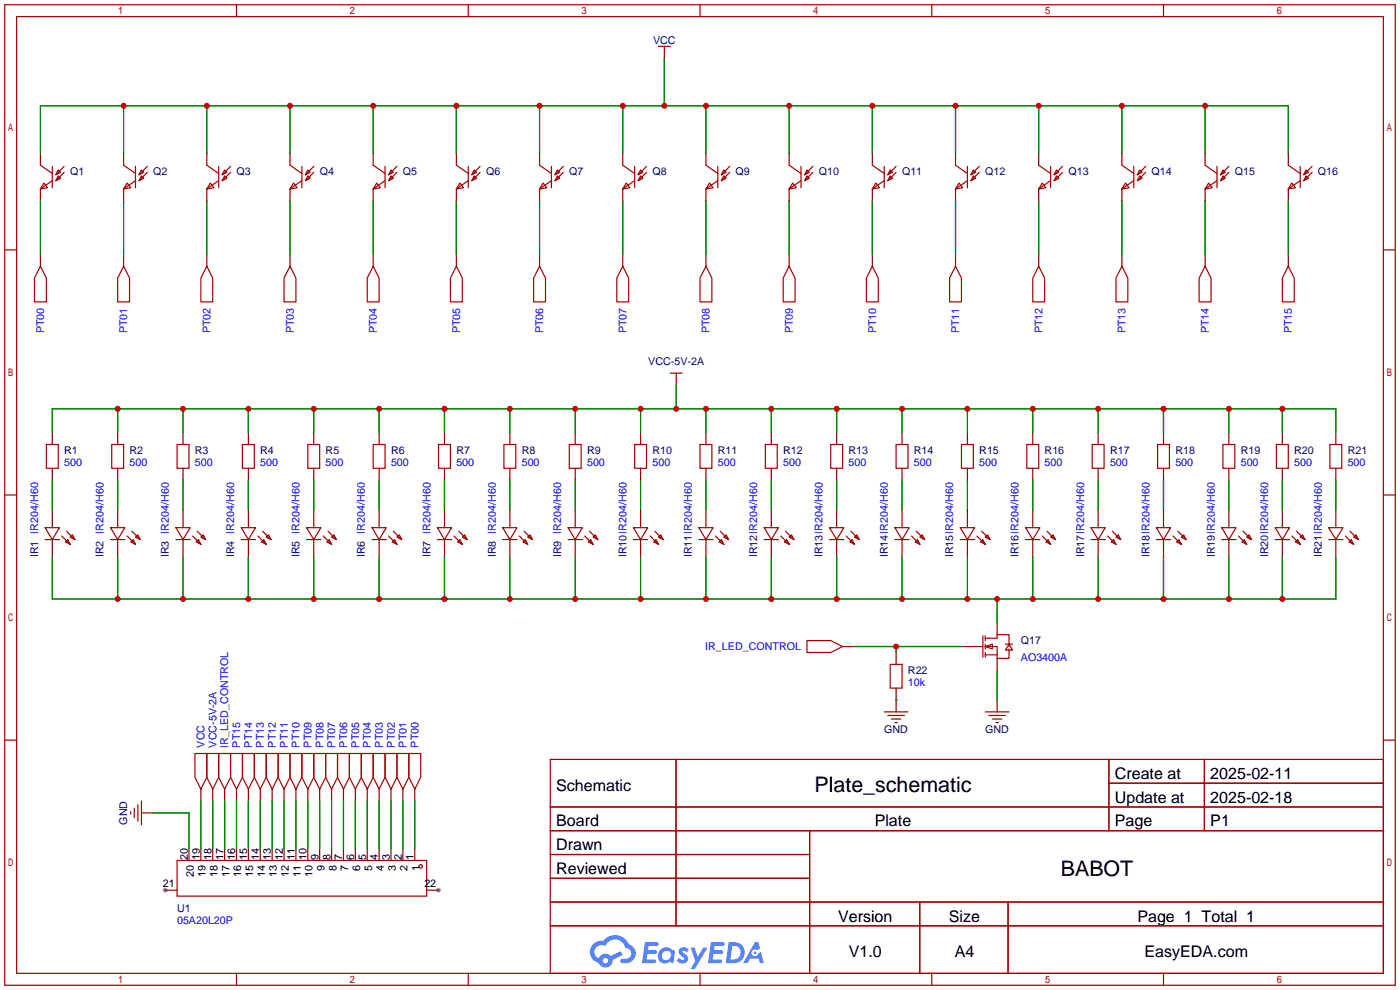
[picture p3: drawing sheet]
<svg xmlns="http://www.w3.org/2000/svg" width="299mm" height="212mm" viewBox="0 0 299 212" stroke-linecap="round" stroke-linejoin="round" font-family="sans-serif">
<g fill="#999">
<circle cx="35.3" cy="190.2" r=".51"/>
<circle cx="93.7" cy="190.2" r=".51"/>
</g>
<g fill="none" stroke="#a10000" stroke-width=".25">
<path d="M1 1h297.2v209.6h-297.2zM3.6 3.6h292.1v204.4h-292.1zM50.5 1v2.6M100.1 1v2.6M149.6 1v2.6M199.1 1v2.6M248.7 1v2.6M1 53.4h2.6M295.7 53.4h2.5M1 105.8h2.6M295.7 105.8h2.5M1 158.2h2.6"/>
<path d="M295.7 158.2h2.5M117.6 162.3h178.1v45.7h-178.1zM117.6 172.5h178.1M117.6 177.5h178.1M144.5 162.3v35.6M173 177.5v30.5M237 162.3v15.2M237 167.4h58.7M257.4 162.3v15.2M117.6 182.6h55.4M117.6 192.8h178.1M117.6 187.7h55.4"/>
<path d="M117.6 197.9h178.1M196.6 192.8v15.2M215.4 192.8v15.2M50.5 208v2.6M100.1 208v2.6M149.6 208v2.6M199.1 208v2.6M248.7 208v2.6"/>
</g>
<g fill="#5487ff">
<path d="M145.3 202.7a1.3 1.3 0 0 1 1.9 .3l-.4 .6a.54 .54 0 0 0-.9-.2l.1 .2a1.34 1.34 0 0 1 .9 1.8 1.47 1.47 0 0 1-2.3-.1l.5-.6 .8 .5a.31 .31 0 0 0 .4-.3 .31 .31 0 0 0-.3-.4 1.12 1.12 0 0 1-.7-1.8z"/>
<path d="M147.6 202.5h.9l.6 2 1.2-2h.9l-2.7 4.6h-.9l1-1.7z"/>
<path d="M137.8 201.4h1.7a1.31 1.31 0 0 1 1.2 .2 .4 .4 0 0 1-.3 .5l-1.8 .1-.1 .9h1.6a.4 .4 0 0 1 .4 .4 .4 .4 0 0 1-.5 .4h-1.6l-.2 1.2h1.4a.46 .46 0 0 1 .5 0 .46 .46 0 0 1 .1 .5l-.4 .2h-2.6z"/>
<path d="M151.9 201.4h1.7a1.32 1.32 0 0 1 1.2 .2 .39 .39 0 0 1-.3 .5l-1.8 .1-.1 .9h1.6a.4 .4 0 0 1 .4 .4 .4 .4 0 0 1-.4 .4h-1.7l-.2 1.2h1.4a.46 .46 0 0 1 .5 0 .46 .46 0 0 1 .1 .5l-.4 .2h-2.6z"/>
<path d="M161.3 201.4h.8l.3 1.3-.6 .4a.75 .75 0 0 0-1.1 .3 .75 .75 0 0 0 .5 1 .75 .75 0 0 0 .9-.7l.5-.2 .6 2.3h-.8l-.3-.9h-1.8l-.5 .9h-1z"/>
<path d="M155.7 201.4l-.6 4.4h1.5a2.27 2.27 0 0 0 2.6-2.2 2.27 2.27 0 0 0-2.7-2.2zM156.5 202.1a1.5 1.5 0 0 1 1.8 1.6 1.5 1.5 0 0 1-1.9 1.4h-.3z"/>
<path d="M141.2 203a1.6 1.6 0 0 0-.3 2.3 1.6 1.6 0 0 0 2.3 .2l.7 .3 .3-2.4-.1-.3-.5-.1a1.58 1.58 0 0 0-2.4 0zM141.8 203.5a.98 .98 0 0 1 1.6 .4 .98 .98 0 0 1-1.1 1.3 .94 .94 0 0 1-.9-.7 .94 .94 0 0 1 .4-1z"/>
<path d="M126.8 201.8a2.37 2.37 0 0 0 1.1 4 1.54 1.54 0 0 0 1.8 1 1.54 1.54 0 0 0 1.2-1.6l2.2-1.1-.5-.8-2 1a1.57 1.57 0 0 0-2.7 .5 1.5 1.5 0 0 1-.7-2.1 1.5 1.5 0 0 1 2.2-.5 2.23 2.23 0 0 1 2.3-1.4 2.23 2.23 0 0 1 2 1.8 1.16 1.16 0 0 1 1.2 1.1 1.16 1.16 0 0 1-1.1 1.2h-.7a.47 .47 0 0 0-.5 .4 .47 .47 0 0 0 .4 .5 2.17 2.17 0 0 0 2.5-.9 2.17 2.17 0 0 0-.3-2.7l-.8-.4a3.2 3.2 0 0 0-5.5-.7l-1.1 .1zM128.8 205.3a.6 .6 0 0 1 1.2 0 .6 .6 0 0 1-1.2 0z"/>
<circle cx="161.4" cy="203.6" r=".28"/>
</g>
<g fill="none" stroke="#870000" stroke-width=".25">
<path d="M142 11.2v1.2M8.6 32.8v2.5M26.4 32.8v2.5M44.2 32.8v2.5M62 32.8v2.5M79.8 32.8v2.5M97.5 32.8v2.5M115.3 32.8v2.5M133.1 32.8v2.5M150.9 32.8v2.5M168.7 32.8v2.5M186.4 32.8v2.5"/>
<path d="M204.2 32.8v2.5M222 32.8v2.5M239.8 32.8v2.5M257.6 32.8v2.5M275.3 32.8v2.5M8.6 40.4v2.5M8.6 54.4v2.5M26.4 40.4v2.5M26.4 54.4v2.5M44.2 40.4v2.5M44.2 54.4v2.5M62 40.4v2.5"/>
<path d="M62 54.4v2.5M79.8 40.4v2.5M79.8 54.4v2.5M97.5 40.4v2.5M97.5 54.4v2.5M115.3 40.4v2.5M115.3 54.4v2.5M133.1 40.4v2.5M133.1 54.4v2.5M150.9 40.4v2.5M150.9 54.4v2.5M168.7 40.4v2.5"/>
<path d="M168.7 54.4v2.5M186.4 40.4v2.5M186.4 54.4v2.5M204.2 40.4v2.5M204.2 54.4v2.5M222 40.4v2.5M222 54.4v2.5M239.8 40.4v2.5M239.8 54.4v2.5M257.6 40.4v2.5M257.6 54.4v2.5M275.3 40.4v2.5"/>
<path d="M275.3 54.4v2.5M11.2 92.5v2.5M25.1 92.5v2.5M39.1 92.5v2.5M53.1 92.5v2.5M67.1 92.5v2.5M81 92.5v2.5M95 92.5v2.5M109 92.5v2.5M122.9 92.5v2.5M136.9 92.5v2.5M144.5 81v1.3"/>
<path d="M150.9 92.5v2.5M164.8 92.5v2.5M178.8 92.5v2.5M192.8 92.5v2.5M206.8 92.5v2.5M220.7 92.5v2.5M234.7 92.5v2.5M248.7 92.5v2.5M262.6 92.5v2.5M274.1 92.5v2.5M285.5 92.5v2.5M11.2 100.1v2.5"/>
<path d="M11.2 109v3.8M11.2 115.3v3.8M25.1 100.1v2.5M25.1 109v3.8M25.1 115.3v3.8M39.1 100.1v2.5M39.1 109v3.8M39.1 115.3v3.8M53.1 100.1v2.5M53.1 109v3.8M53.1 115.3v3.8M67.1 100.1v2.5"/>
<path d="M67.1 109v3.8M67.1 115.3v3.8M81 100.1v2.5M81 109v3.8M81 115.3v3.8M95 100.1v2.5M95 109v3.8M95 115.3v3.8M109 100.1v2.5M109 109v3.8M109 115.3v3.8M122.9 100.1v2.5"/>
<path d="M122.9 109v3.8M122.9 115.3v3.8M136.9 100.1v2.5M136.9 109v3.8M136.9 115.3v3.8M150.9 100.1v2.5M150.9 109v3.8M150.9 115.3v3.8M164.8 100.1v2.5M164.8 109v3.8M164.8 115.3v3.8M178.8 100.1v2.5"/>
<path d="M178.8 109v3.8M178.8 115.3v3.8M192.8 100.1v2.5M192.8 109v3.8M192.8 115.3v3.8M206.8 100.1v2.5M206.8 109v3.8M206.8 115.3v3.8M220.7 100.1v2.5M220.7 109v3.8M220.7 115.3v3.8M234.7 100.1v2.5"/>
<path d="M234.7 109v3.8M234.7 115.3v3.8M248.7 100.1v2.5M248.7 109v3.8M248.7 115.3v3.8M262.6 100.1v2.5M262.6 109v3.8M262.6 115.3v3.8M274.1 100.1v2.5M274.1 109v3.8M274.1 115.3v3.8M285.5 100.1v2.5"/>
<path d="M285.5 109v3.8M285.5 115.3v3.8M180.1 138.2h2.5M191.5 139.4v2.6M205.5 138.2h2.5M213.1 133.1v2.5M191.5 147.1v5M213.1 140.7v2.6M213.1 149.6v2.5M30.2 173.7h2.6M42.9 168.7v2.5M45.5 168.7v2.5"/>
<path d="M48 168.7v2.5M50.5 168.7v2.5M53.1 168.7v2.5M55.6 168.7v2.5M58.2 168.7v2.5M60.7 168.7v2.5M63.2 168.7v2.5M65.8 168.7v2.5M68.3 168.7v2.5M70.9 168.7v2.5M73.4 168.7v2.5M75.9 168.7v2.5"/>
<path d="M78.5 168.7v2.5M81 168.7v2.5M83.6 168.7v2.5M86.1 168.7v2.5M88.6 168.7v2.5M35.3 190.2h2.5M40.4 181.4v2.5M42.9 181.4v2.5M45.5 181.4v2.5M48 181.4v2.5M50.5 181.4v2.5M53.1 181.4v2.5"/>
<path d="M55.6 181.4v2.5M58.2 181.4v2.5M60.7 181.4v2.5M63.2 181.4v2.5M65.8 181.4v2.5M68.3 181.4v2.5M70.9 181.4v2.5M73.4 181.4v2.5M75.9 181.4v2.5M78.5 181.4v2.5M81 181.4v2.5M83.6 181.4v2.5"/>
<path d="M86.1 181.4v2.5M88.6 181.4v2.5M91.2 190.2h2.5"/>
</g>
<g fill="none" stroke="#a10000" stroke-width=".25">
<path d="M140.7 9.9h2.6M142 9.9v1.3M8.6 35.3l2.6 1.8M9.4 39.1l.8 1-1.6 .3zM11.2 38.6l-2.6 1.8M11.2 35.6v4.5M12.4 36.3l.6 .5-1.1 .5zM12.4 37.6l.6 .5-1.1 .5zM13.7 35.6l-1.8 1.7M13.7 36.8l-1.8 1.8M26.4 35.3l2.6 1.8M27.2 39.1l.7 1-1.5 .3z"/>
<path d="M29 38.6l-2.6 1.8M29 35.6v4.5M30.2 36.3l.5 .5-1 .5zM30.2 37.6l.5 .5-1 .5zM31.5 35.6l-1.8 1.7M31.5 36.8l-1.8 1.8M44.2 35.3l2.5 1.8M45 39.1l.7 1-1.5 .3zM46.7 38.6l-2.5 1.8M46.7 35.6v4.5M48 36.3l.5 .5-1 .5zM48 37.6l.5 .5-1 .5z"/>
<path d="M49.3 35.6l-1.8 1.7M49.3 36.8l-1.8 1.8M62 35.3l2.5 1.8M62.7 39.1l.8 1-1.5 .3zM64.5 38.6l-2.5 1.8M64.5 35.6v4.5M65.8 36.3l.5 .5-1 .5zM65.8 37.6l.5 .5-1 .5zM67.1 35.6l-1.8 1.7M67.1 36.8l-1.8 1.8M79.8 35.3l2.5 1.8M80.5 39.1l.8 1-1.5 .3z"/>
<path d="M82.3 38.6l-2.5 1.8M82.3 35.6v4.5M83.6 36.3l.5 .5-1 .5zM83.6 37.6l.5 .5-1 .5zM84.8 35.6l-1.7 1.7M84.8 36.8l-1.7 1.8M97.5 35.3l2.6 1.8M98.3 39.1l.8 1-1.6 .3zM100.1 38.6l-2.6 1.8M100.1 35.6v4.5M101.3 36.3l.6 .5-1.1 .5zM101.3 37.6l.6 .5-1.1 .5z"/>
<path d="M102.6 35.6l-1.8 1.7M102.6 36.8l-1.8 1.8M115.3 35.3l2.6 1.8M116.1 39.1l.7 1-1.5 .3zM117.9 38.6l-2.6 1.8M117.9 35.6v4.5M119.1 36.3l.5 .5-1 .5zM119.1 37.6l.5 .5-1 .5zM120.4 35.6l-1.8 1.7M120.4 36.8l-1.8 1.8M133.1 35.3l2.5 1.8M133.9 39.1l.7 1-1.5 .3z"/>
<path d="M135.6 38.6l-2.5 1.8M135.6 35.6v4.5M136.9 36.3l.5 .5-1 .5zM136.9 37.6l.5 .5-1 .5zM138.2 35.6l-1.8 1.7M138.2 36.8l-1.8 1.8M150.9 35.3l2.5 1.8M151.6 39.1l.8 1-1.5 .3zM153.4 38.6l-2.5 1.8M153.4 35.6v4.5M154.7 36.3l.5 .5-1 .5zM154.7 37.6l.5 .5-1 .5z"/>
<path d="M156 35.6l-1.8 1.7M156 36.8l-1.8 1.8M168.7 35.3l2.5 1.8M169.4 39.1l.8 1-1.5 .3zM171.2 38.6l-2.5 1.8M171.2 35.6v4.5M172.5 36.3l.5 .5-1 .5zM172.5 37.6l.5 .5-1 .5zM173.7 35.6l-1.7 1.7M173.7 36.8l-1.7 1.8M186.4 35.3l2.6 1.8M187.2 39.1l.8 1-1.6 .3z"/>
<path d="M189 38.6l-2.6 1.8M189 35.6v4.5M190.2 36.3l.6 .5-1.1 .5zM190.2 37.6l.6 .5-1.1 .5zM191.5 35.6l-1.8 1.7M191.5 36.8l-1.8 1.8M204.2 35.3l2.6 1.8M205 39.1l.7 1-1.5 .3zM206.8 38.6l-2.6 1.8M206.8 35.6v4.5M208 36.3l.5 .5-1 .5zM208 37.6l.5 .5-1 .5z"/>
<path d="M209.3 35.6l-1.8 1.7M209.3 36.8l-1.8 1.8M222 35.3l2.5 1.8M222.8 39.1l.7 1-1.5 .3zM224.5 38.6l-2.5 1.8M224.5 35.6v4.5M225.8 36.3l.5 .5-1 .5zM225.8 37.6l.5 .5-1 .5zM227.1 35.6l-1.8 1.7M227.1 36.8l-1.8 1.8M239.8 35.3l2.5 1.8M240.5 39.1l.8 1-1.5 .3z"/>
<path d="M242.3 38.6l-2.5 1.8M242.3 35.6v4.5M243.6 36.3l.5 .5-1 .5zM243.6 37.6l.5 .5-1 .5zM244.9 35.6l-1.8 1.7M244.9 36.8l-1.8 1.8M257.6 35.3l2.5 1.8M258.3 39.1l.8 1-1.5 .3zM260.1 38.6l-2.5 1.8M260.1 35.6v4.5M261.4 36.3l.5 .5-1 .5zM261.4 37.6l.5 .5-1 .5z"/>
<path d="M262.6 35.6l-1.7 1.7M262.6 36.8l-1.7 1.8M275.3 35.3l2.6 1.8M276.1 39.1l.8 1-1.6 .3zM277.9 38.6l-2.6 1.8M277.9 35.6v4.5M279.1 36.3l.6 .5-1.1 .5zM279.1 37.6l.6 .5-1.1 .5zM280.4 35.6l-1.8 1.7M280.4 36.8l-1.8 1.8M8.6 56.9l1.3 2.5v5.1h-2.5v-5.1zM26.4 56.9l1.3 2.5v5.1h-2.6v-5.1z"/>
<path d="M44.2 56.9l1.3 2.5v5.1h-2.6v-5.1zM62 56.9l1.2 2.5v5.1h-2.5v-5.1zM79.8 56.9l1.2 2.5v5.1h-2.5v-5.1zM97.5 56.9l1.3 2.5v5.1h-2.5v-5.1zM115.3 56.9l1.3 2.5v5.1h-2.6v-5.1zM133.1 56.9l1.3 2.5v5.1h-2.6v-5.1zM150.9 56.9l1.2 2.5v5.1h-2.5v-5.1zM168.7 56.9l1.2 2.5v5.1h-2.5v-5.1zM186.4 56.9l1.3 2.5v5.1h-2.5v-5.1zM204.2 56.9l1.3 2.5v5.1h-2.6v-5.1zM222 56.9l1.3 2.5v5.1h-2.6v-5.1zM239.8 56.9l1.2 2.5v5.1h-2.5v-5.1z"/>
<path d="M257.6 56.9l1.2 2.5v5.1h-2.5v-5.1zM275.3 56.9l1.3 2.5v5.1h-2.5v-5.1zM143.3 79.8h2.5M144.5 79.8v1.2M9.9 95h2.5v5.1h-2.5zM23.9 95h2.5v5.1h-2.5zM37.8 95h2.6v5.1h-2.6zM51.8 95h2.6v5.1h-2.6zM65.8 95h2.5v5.1h-2.5zM79.8 95h2.5v5.1h-2.5zM93.7 95h2.6v5.1h-2.6zM107.7 95h2.5v5.1h-2.5z"/>
<path d="M121.7 95h2.5v5.1h-2.5zM135.6 95h2.6v5.1h-2.6zM149.6 95h2.5v5.1h-2.5zM163.6 95h2.5v5.1h-2.5zM177.5 95h2.6v5.1h-2.6zM191.5 95h2.6v5.1h-2.6zM205.5 95h2.5v5.1h-2.5zM219.5 95h2.5v5.1h-2.5zM233.4 95h2.6v5.1h-2.6zM247.4 95h2.5v5.1h-2.5zM261.4 95h2.5v5.1h-2.5zM272.8 95h2.5v5.1h-2.5z"/>
<path d="M284.2 95h2.6v5.1h-2.6zM9.7 112.8h3l-1.5 2.5zM9.7 115.3h3M13.2 114.6l1.8 1.7M14 115.8l.5-.5 .5 1zM14.2 113.5l1.8 1.8M15.5 114.3l.5 1-1-.5zM23.6 112.8h3.1l-1.6 2.5zM23.6 115.3h3.1M27.2 114.6l1.8 1.7M27.9 115.8l.5-.5 .6 1zM28.2 113.5l1.8 1.8"/>
<path d="M29.5 114.3l.5 1-1-.5zM37.6 112.8h3l-1.5 2.5zM37.6 115.3h3M41.1 114.6l1.8 1.7M42.2 113.5l1.7 1.8M42.4 115.3l.5 1-1-.5zM42.9 114.8l.5-.5 .5 1zM51.6 112.8h3l-1.5 2.5zM51.6 115.3h3M55.1 114.6l1.8 1.7M55.9 115.8l.5-.5 .5 1zM56.1 113.5l1.8 1.8"/>
<path d="M56.9 114.8l.5-.5 .5 1zM65.5 112.8h3.1l-1.5 2.5zM65.5 115.3h3.1M69.1 114.6l1.8 1.7M69.8 115.8l.6-.5 .5 1zM70.1 113.5l1.8 1.8M70.9 114.8l.5-.5 .5 1zM79.5 112.8h3l-1.5 2.5zM79.5 115.3h3M83.1 114.6l1.7 1.7M84.1 113.5l1.8 1.8M84.3 115.3l.5 1-1-.5z"/>
<path d="M84.8 114.8l.5-.5 .6 1zM93.5 112.8h3l-1.5 2.5zM93.5 115.3h3M97 114.6l1.8 1.7M97.8 115.8l.5-.5 .5 1zM98 113.5l1.8 1.8M98.8 114.8l.5-.5 .5 1zM107.4 112.8h3.1l-1.5 2.5zM107.4 115.3h3.1M111 114.6l1.8 1.7M111.8 115.8l.5-.5 .5 1zM112 113.5l1.8 1.8"/>
<path d="M112.8 114.8l.5-.5 .5 1zM121.4 112.8h3.1l-1.6 2.5zM121.4 115.3h3.1M125 114.6l1.7 1.7M125.7 115.8l.5-.5 .5 1zM126 113.5l1.8 1.8M126.7 114.8l.6-.5 .5 1zM135.4 112.8h3l-1.5 2.5zM135.4 115.3h3M138.9 114.6l1.8 1.7M139.7 115.8l.5-.5 .5 1zM140 113.5l1.7 1.8"/>
<path d="M140.7 114.8l.5-.5 .5 1zM149.4 112.8h3l-1.5 2.5zM149.4 115.3h3M152.9 114.6l1.8 1.7M153.7 115.8l.5-.5 .5 1zM153.9 113.5l1.8 1.8M154.7 114.8l.5-.5 .5 1zM163.3 112.8h3.1l-1.6 2.5zM163.3 115.3h3.1M166.9 114.6l1.8 1.7M167.6 115.8l.5-.5 .6 1zM167.9 113.5l1.8 1.8"/>
<path d="M168.7 114.8l.5-.5 .5 1zM177.3 112.8h3l-1.5 2.5zM177.3 115.3h3M180.8 114.6l1.8 1.7M181.6 115.8l.5-.5 .5 1zM181.9 113.5l1.7 1.8M182.6 114.8l.5-.5 .5 1zM191.3 112.8h3l-1.5 2.5zM191.3 115.3h3M194.8 114.6l1.8 1.7M195.6 115.8l.5-.5 .5 1zM195.8 113.5l1.8 1.8"/>
<path d="M197.1 114.3l.5 1-1-.5zM205.2 112.8h3.1l-1.5 2.5zM205.2 115.3h3.1M208.8 114.6l1.8 1.7M209.5 115.8l.6-.5 .5 1zM209.8 113.5l1.8 1.8M210.6 114.8l.5-.5 .5 1zM219.2 112.8h3l-1.5 2.5zM219.2 115.3h3M222.8 114.6l1.7 1.7M223.5 115.8l.5-.5 .5 1zM223.8 113.5l1.8 1.8"/>
<path d="M224.5 114.8l.5-.5 .6 1zM233.2 112.8h3l-1.5 2.5zM233.2 115.3h3M236.7 114.6l1.8 1.7M237.5 115.8l.5-.5 .5 1zM237.7 113.5l1.8 1.8M238.5 114.8l.5-.5 .5 1zM247.1 112.8h3.1l-1.5 2.5zM247.1 115.3h3.1M250.7 114.6l1.8 1.7M251.5 115.8l.5-.5 .5 1zM251.7 113.5l1.8 1.8"/>
<path d="M252.5 114.8l.5-.5 .5 1zM261.1 112.8h3.1l-1.6 2.5zM261.1 115.3h3.1M264.7 114.6l1.7 1.7M265.4 115.8l.5-.5 .5 1zM265.7 113.5l1.8 1.8M267 114.3l.5 1-1.1-.5zM272.5 112.8h3.1l-1.5 2.5zM272.5 115.3h3.1M276.1 114.6l1.8 1.7M276.9 115.8l.5-.5 .5 1zM277.1 113.5l1.8 1.8"/>
<path d="M277.9 114.8l.5-.5 .5 1zM284 112.8h3l-1.5 2.5zM284 115.3h3M287.5 114.6l1.8 1.7M288.3 115.8l.5-.5 .5 1zM288.5 113.5l1.8 1.8M289.3 114.8l.5-.5 .5 1zM172.5 136.9h5l2.6 1.3-2.6 1.2h-5zM208 138.2h2.1M210.1 135.9v4.6M210.6 138.2l1.5-.5v1zM210.6 138.2h2.5v2.5h2.5v-2"/>
<path d="M210.6 136.4h2.5v-.8h2.5v2.6M210.6 140h2.5M210.6 135.9v1M210.6 137.7v1M210.6 139.4v1.1M214.9 137.7h1.5M215.6 137.7l.8 1.2h-1.5zM189 152.1h5.1M189.7 152.9h3.6M190.2 142h2.6v5.1h-2.6zM190.5 153.7h2M191.3 154.4h.5"/>
<path d="M210.6 152.1h5M211.3 152.9h3.6M212.1 153.7h2M212.9 154.4h.5M27.9 173.5v.5M28.7 172.7v2.1M29.5 172v3.5M30.2 171.2v5.1M41.7 161h2.5v5.1l-1.3 2.6-1.2-2.6zM44.2 161h2.5v5.1l-1.2 2.6-1.3-2.6zM46.7 161h2.6v5.1l-1.3 2.6-1.3-2.6zM49.3 161h2.5v5.1l-1.3 2.6-1.2-2.6z"/>
<path d="M51.8 161h2.6v5.1l-1.3 2.6-1.3-2.6zM54.4 161h2.5v5.1l-1.3 2.6-1.2-2.6zM56.9 161h2.5v5.1l-1.2 2.6-1.3-2.6zM59.4 161h2.6v5.1l-1.3 2.6-1.3-2.6zM62 161h2.5v5.1l-1.3 2.6-1.2-2.6zM64.5 161h2.6v5.1l-1.3 2.6-1.3-2.6zM67.1 161h2.5v5.1l-1.3 2.6-1.2-2.6zM69.6 161h2.5v5.1l-1.2 2.6-1.3-2.6zM72.1 161h2.6v5.1l-1.3 2.6-1.3-2.6zM74.7 161h2.5v5.1l-1.3 2.6-1.2-2.6zM77.2 161h2.6v5.1l-1.3 2.6-1.3-2.6zM79.8 161h2.5v5.1l-1.3 2.6-1.2-2.6z"/>
<path d="M82.3 161h2.5v5.1l-1.2 2.6-1.3-2.6zM84.8 161h2.6v5.1l-1.3 2.6-1.3-2.6zM87.4 161h2.5v5.1l-1.3 2.6-1.2-2.6zM37.8 183.9h53.4v7.6h-53.4z"/>
<circle cx="89.9" cy="185.2" r=".38"/>
</g>
<g fill="none" stroke="#008700" stroke-width=".25">
<path d="M142 12.4v10.2M8.6 32.8v-10.2h266.7v10.2M26.4 22.6v10.2M44.2 22.6v10.2M62 22.6v10.2M79.8 22.6v10.2M97.5 22.6v10.2M115.3 22.6v10.2M133.1 22.6v10.2M150.9 22.6v10.2M168.7 22.6v10.2M186.4 22.6v10.2"/>
<path d="M204.2 22.6v10.2M222 22.6v10.2M239.8 22.6v10.2M257.6 22.6v10.2M8.6 42.9v11.5M26.4 42.9v11.5M44.2 42.9v11.5M62 42.9v11.5M79.8 42.9v11.5M97.5 42.9v11.5M115.3 42.9v11.5M133.1 42.9v11.5"/>
<path d="M150.9 42.9v11.5M168.7 42.9v11.5M186.4 42.9v11.5M204.2 42.9v11.5M222 42.9v11.5M239.8 42.9v11.5M257.6 42.9v11.5M275.3 42.9v11.5M11.2 92.5v-5.1h274.3v5.1M25.1 87.4v5.1M39.1 87.4v5.1M53.1 87.4v5.1"/>
<path d="M67.1 87.4v5.1M81 87.4v5.1M95 87.4v5.1M109 87.4v5.1M122.9 87.4v5.1M136.9 87.4v5.1M144.5 82.3v5.1M150.9 87.4v5.1M164.8 87.4v5.1M178.8 87.4v5.1M192.8 87.4v5.1M206.8 87.4v5.1"/>
<path d="M220.7 87.4v5.1M234.7 87.4v5.1M248.7 87.4v5.1M262.6 87.4v5.1M274.1 87.4v5.1M11.2 102.6v6.4M11.2 119.1v8.9h274.3v-8.9M25.1 102.6v6.4M25.1 119.1v8.9M39.1 102.6v6.4M39.1 119.1v8.9M53.1 102.6v6.4"/>
<path d="M53.1 119.1v8.9M67.1 102.6v6.4M67.1 119.1v8.9M81 102.6v6.4M81 119.1v8.9M95 102.6v6.4M95 119.1v8.9M109 102.6v6.4M109 119.1v8.9M122.9 102.6v6.4M122.9 119.1v8.9M136.9 102.6v6.4"/>
<path d="M136.9 119.1v8.9M150.9 102.6v6.4M150.9 119.1v8.9M164.8 102.6v6.4M164.8 119.1v8.9M178.8 102.6v6.4M178.8 119.1v8.9M192.8 102.6v6.4M192.8 119.1v8.9M206.8 102.6v6.4M206.8 119.1v8.9M220.7 102.6v6.4"/>
<path d="M220.7 119.1v8.9M234.7 102.6v6.4M234.7 119.1v8.9M248.7 102.6v6.4M248.7 119.1v8.9M262.6 102.6v6.4M262.6 119.1v8.9M274.1 102.6v6.4M274.1 119.1v8.9M285.5 102.6v6.4M182.6 138.2h22.9M191.5 138.2v1.2"/>
<path d="M213.1 128v5.1M191.5 149.6h.1M213.1 143.3v6.3M32.8 173.7h7.6v7.7M42.9 171.2v10.2M45.5 171.2v10.2M48 171.2v10.2M50.5 171.2v10.2M53.1 171.2v10.2M55.6 171.2v10.2M58.2 171.2v10.2M60.7 171.2v10.2"/>
<path d="M63.2 171.2v10.2M65.8 171.2v10.2M68.3 171.2v10.2M70.9 171.2v10.2M73.4 171.2v10.2M75.9 171.2v10.2M78.5 171.2v10.2M81 171.2v10.2M83.6 171.2v10.2M86.1 171.2v10.2M88.6 171.2v10.2"/>
</g>
<g fill="#c00">
<circle cx="142" cy="22.6" r=".63"/>
<circle cx="133.1" cy="22.6" r=".63"/>
<circle cx="115.3" cy="22.6" r=".63"/>
<circle cx="97.5" cy="22.6" r=".63"/>
<circle cx="79.8" cy="22.6" r=".63"/>
<circle cx="62" cy="22.6" r=".63"/>
<circle cx="44.2" cy="22.6" r=".63"/>
<circle cx="26.4" cy="22.6" r=".63"/>
<circle cx="150.9" cy="22.6" r=".63"/>
<circle cx="168.7" cy="22.6" r=".63"/>
<circle cx="186.4" cy="22.6" r=".63"/>
<circle cx="204.2" cy="22.6" r=".63"/>
<circle cx="222" cy="22.6" r=".63"/>
<circle cx="239.8" cy="22.6" r=".63"/>
<circle cx="257.6" cy="22.6" r=".63"/>
<circle cx="144.5" cy="87.4" r=".63"/>
<circle cx="136.9" cy="87.4" r=".63"/>
<circle cx="122.9" cy="87.4" r=".63"/>
<circle cx="109" cy="87.4" r=".63"/>
<circle cx="95" cy="87.4" r=".63"/>
<circle cx="81" cy="87.4" r=".63"/>
<circle cx="67.1" cy="87.4" r=".63"/>
<circle cx="53.1" cy="87.4" r=".63"/>
<circle cx="39.1" cy="87.4" r=".63"/>
<circle cx="25.1" cy="87.4" r=".63"/>
<circle cx="150.9" cy="87.4" r=".63"/>
<circle cx="164.8" cy="87.4" r=".63"/>
<circle cx="178.8" cy="87.4" r=".63"/>
<circle cx="192.8" cy="87.4" r=".63"/>
<circle cx="206.8" cy="87.4" r=".63"/>
<circle cx="220.7" cy="87.4" r=".63"/>
<circle cx="234.7" cy="87.4" r=".63"/>
<circle cx="248.7" cy="87.4" r=".63"/>
<circle cx="262.6" cy="87.4" r=".63"/>
<circle cx="274.1" cy="87.4" r=".63"/>
<circle cx="213.1" cy="128" r=".63"/>
<circle cx="206.8" cy="128" r=".63"/>
<circle cx="192.8" cy="128" r=".63"/>
<circle cx="178.8" cy="128" r=".63"/>
<circle cx="164.8" cy="128" r=".63"/>
<circle cx="150.9" cy="128" r=".63"/>
<circle cx="136.9" cy="128" r=".63"/>
<circle cx="122.9" cy="128" r=".63"/>
<circle cx="109" cy="128" r=".63"/>
<circle cx="95" cy="128" r=".63"/>
<circle cx="81" cy="128" r=".63"/>
<circle cx="67.1" cy="128" r=".63"/>
<circle cx="53.1" cy="128" r=".63"/>
<circle cx="39.1" cy="128" r=".63"/>
<circle cx="25.1" cy="128" r=".63"/>
<circle cx="220.7" cy="128" r=".63"/>
<circle cx="234.7" cy="128" r=".63"/>
<circle cx="248.7" cy="128" r=".63"/>
<circle cx="262.6" cy="128" r=".63"/>
<circle cx="274.1" cy="128" r=".63"/>
<circle cx="191.5" cy="138.2" r=".63"/>
</g>
<g font-size="4.6">
<text x="174.1" y="169.3">Plate_schematic</text>
<text x="226.7" y="187.1">BABOT</text>
</g>
<g font-size="3.4">
<text x="238.3" y="166.5">Create at</text>
<text x="258.7" y="166.5">2025-02-11</text>
<text x="118.9" y="169">Schematic</text>
<text x="238.3" y="171.6">Update at</text>
<text x="258.7" y="171.6">2025-02-18</text>
<text x="118.9" y="176.6">Board</text>
<text x="186.9" y="176.6">Plate</text>
<text x="238.3" y="176.6">Page</text>
<text x="258.7" y="176.6">P1</text>
<text x="118.9" y="181.7">Drawn</text>
<text x="118.9" y="186.8">Reviewed</text>
<text x="179.1" y="197">Version</text>
<text x="202.8" y="197">Size</text>
<text x="243.1" y="197">Page 1 Total 1</text>
<text x="181.4" y="204.6">V1.0</text>
<text x="204" y="204.6">A4</text>
<text x="244.6" y="204.6">EasyEDA.com</text>
</g>
<g font-size="2.3" fill="#000080">
<text x="139.6" y="9.4">VCC</text>
<text x="15" y="37.4">Q1</text>
<text x="32.8" y="37.4">Q2</text>
<text x="50.5" y="37.4">Q3</text>
<text x="68.3" y="37.4">Q4</text>
<text x="86.1" y="37.4">Q5</text>
<text x="103.9" y="37.4">Q6</text>
<text x="121.7" y="37.4">Q7</text>
<text x="139.4" y="37.4">Q8</text>
<text x="157.2" y="37.4">Q9</text>
<text x="175" y="37.4">Q10</text>
<text x="192.8" y="37.4">Q11</text>
<text x="210.6" y="37.4">Q12</text>
<text x="228.3" y="37.4">Q13</text>
<text x="246.1" y="37.4">Q14</text>
<text x="263.9" y="37.4">Q15</text>
<text x="281.7" y="37.4">Q16</text>
<text x="138.6" y="78">VCC-5V-2A</text>
<text x="13.7" y="97.1">R1</text>
<text x="27.7" y="97.1">R2</text>
<text x="41.7" y="97.1">R3</text>
<text x="55.6" y="97.1">R4</text>
<text x="69.6" y="97.1">R5</text>
<text x="83.6" y="97.1">R6</text>
<text x="97.5" y="97.1">R7</text>
<text x="111.5" y="97.1">R8</text>
<text x="125.5" y="97.1">R9</text>
<text x="139.4" y="97.1">R10</text>
<text x="153.4" y="97.1">R11</text>
<text x="167.4" y="97.1">R12</text>
<text x="181.4" y="97.1">R13</text>
<text x="195.3" y="97.1">R14</text>
<text x="209.3" y="97.1">R15</text>
<text x="223.3" y="97.1">R16</text>
<text x="237.2" y="97.1">R17</text>
<text x="251.2" y="97.1">R18</text>
<text x="265.2" y="97.1">R19</text>
<text x="276.6" y="97.1">R20</text>
<text x="288" y="97.1">R21</text>
<text x="8.2" y="119.1" transform="rotate(-90 8.2 119.1)">IR1 IR204/H60</text>
<text x="22.1" y="119.1" transform="rotate(-90 22.1 119.1)">IR2 IR204/H60</text>
<text x="36.1" y="119.1" transform="rotate(-90 36.1 119.1)">IR3 IR204/H60</text>
<text x="50.1" y="119.1" transform="rotate(-90 50.1 119.1)">IR4 IR204/H60</text>
<text x="64" y="119.1" transform="rotate(-90 64 119.1)">IR5 IR204/H60</text>
<text x="78" y="119.1" transform="rotate(-90 78 119.1)">IR6 IR204/H60</text>
<text x="92" y="119.1" transform="rotate(-90 92 119.1)">IR7 IR204/H60</text>
<text x="105.9" y="119.1" transform="rotate(-90 105.9 119.1)">IR8 IR204/H60</text>
<text x="119.9" y="119.1" transform="rotate(-90 119.9 119.1)">IR9 IR204/H60</text>
<text x="133.9" y="119.1" transform="rotate(-90 133.9 119.1)">IR10IR204/H60</text>
<text x="147.9" y="119.1" transform="rotate(-90 147.9 119.1)">IR11IR204/H60</text>
<text x="161.8" y="119.1" transform="rotate(-90 161.8 119.1)">IR12IR204/H60</text>
<text x="175.8" y="119.1" transform="rotate(-90 175.8 119.1)">IR13IR204/H60</text>
<text x="189.8" y="119.1" transform="rotate(-90 189.8 119.1)">IR14IR204/H60</text>
<text x="203.7" y="119.1" transform="rotate(-90 203.7 119.1)">IR15IR204/H60</text>
<text x="217.7" y="119.1" transform="rotate(-90 217.7 119.1)">IR16IR204/H60</text>
<text x="231.7" y="119.1" transform="rotate(-90 231.7 119.1)">IR17IR204/H60</text>
<text x="245.6" y="119.1" transform="rotate(-90 245.6 119.1)">IR18IR204/H60</text>
<text x="259.6" y="119.1" transform="rotate(-90 259.6 119.1)">IR19IR204/H60</text>
<text x="271" y="119.1" transform="rotate(-90 271 119.1)">IR20IR204/H60</text>
<text x="282.5" y="119.1" transform="rotate(-90 282.5 119.1)">IR21IR204/H60</text>
<text x="218.2" y="137.7">Q17</text>
<text x="194.1" y="144">R22</text>
<text x="189" y="156.7">GND</text>
<text x="210.6" y="156.7">GND</text>
<text x="27.2" y="176.3" transform="rotate(-90 27.2 176.3)">GND</text>
<text x="37.8" y="194.8">U1</text>
</g>
<g font-size="2.3" fill="#00f">
<text x="9.4" y="71.3" transform="rotate(-90 9.4 71.3)">PT00</text>
<text x="27.2" y="71.3" transform="rotate(-90 27.2 71.3)">PT01</text>
<text x="45" y="71.3" transform="rotate(-90 45 71.3)">PT02</text>
<text x="62.8" y="71.3" transform="rotate(-90 62.8 71.3)">PT03</text>
<text x="80.5" y="71.3" transform="rotate(-90 80.5 71.3)">PT04</text>
<text x="98.3" y="71.3" transform="rotate(-90 98.3 71.3)">PT05</text>
<text x="116.1" y="71.3" transform="rotate(-90 116.1 71.3)">PT06</text>
<text x="133.9" y="71.3" transform="rotate(-90 133.9 71.3)">PT07</text>
<text x="151.7" y="71.3" transform="rotate(-90 151.7 71.3)">PT08</text>
<text x="169.4" y="71.3" transform="rotate(-90 169.4 71.3)">PT09</text>
<text x="187.2" y="71.3" transform="rotate(-90 187.2 71.3)">PT10</text>
<text x="205" y="71.3" transform="rotate(-90 205 71.3)">PT11</text>
<text x="222.8" y="71.3" transform="rotate(-90 222.8 71.3)">PT12</text>
<text x="240.6" y="71.3" transform="rotate(-90 240.6 71.3)">PT13</text>
<text x="258.3" y="71.3" transform="rotate(-90 258.3 71.3)">PT14</text>
<text x="276.1" y="71.3" transform="rotate(-90 276.1 71.3)">PT15</text>
<text x="13.7" y="99.6">500</text>
<text x="27.7" y="99.6">500</text>
<text x="41.7" y="99.6">500</text>
<text x="55.6" y="99.6">500</text>
<text x="69.6" y="99.6">500</text>
<text x="83.6" y="99.6">500</text>
<text x="97.5" y="99.6">500</text>
<text x="111.5" y="99.6">500</text>
<text x="125.5" y="99.6">500</text>
<text x="139.4" y="99.6">500</text>
<text x="153.4" y="99.6">500</text>
<text x="167.4" y="99.6">500</text>
<text x="181.4" y="99.6">500</text>
<text x="195.3" y="99.6">500</text>
<text x="209.3" y="99.6">500</text>
<text x="223.3" y="99.6">500</text>
<text x="237.2" y="99.6">500</text>
<text x="251.2" y="99.6">500</text>
<text x="265.2" y="99.6">500</text>
<text x="276.6" y="99.6">500</text>
<text x="288" y="99.6">500</text>
<text x="150.7" y="139">IR_LED_CONTROL</text>
<text x="218.2" y="141.3">AO3400A</text>
<text x="194.1" y="146.6">10k</text>
<text x="43.7" y="159.8" transform="rotate(-90 43.7 159.8)">VCC</text>
<text x="46.3" y="159.8" transform="rotate(-90 46.3 159.8)">VCC-5V-2A</text>
<text x="48.8" y="159.8" transform="rotate(-90 48.8 159.8)">IR_LED_CONTROL</text>
<text x="51.3" y="159.8" transform="rotate(-90 51.3 159.8)">PT15</text>
<text x="53.9" y="159.8" transform="rotate(-90 53.9 159.8)">PT14</text>
<text x="56.4" y="159.8" transform="rotate(-90 56.4 159.8)">PT13</text>
<text x="59" y="159.8" transform="rotate(-90 59 159.8)">PT12</text>
<text x="61.5" y="159.8" transform="rotate(-90 61.5 159.8)">PT11</text>
<text x="64" y="159.8" transform="rotate(-90 64 159.8)">PT10</text>
<text x="66.6" y="159.8" transform="rotate(-90 66.6 159.8)">PT09</text>
<text x="69.1" y="159.8" transform="rotate(-90 69.1 159.8)">PT08</text>
<text x="71.7" y="159.8" transform="rotate(-90 71.7 159.8)">PT07</text>
<text x="74.2" y="159.8" transform="rotate(-90 74.2 159.8)">PT06</text>
<text x="76.7" y="159.8" transform="rotate(-90 76.7 159.8)">PT05</text>
<text x="79.3" y="159.8" transform="rotate(-90 79.3 159.8)">PT04</text>
<text x="81.8" y="159.8" transform="rotate(-90 81.8 159.8)">PT03</text>
<text x="84.4" y="159.8" transform="rotate(-90 84.4 159.8)">PT02</text>
<text x="86.9" y="159.8" transform="rotate(-90 86.9 159.8)">PT01</text>
<text x="89.4" y="159.8" transform="rotate(-90 89.4 159.8)">PT00</text>
<text x="37.8" y="197.4">05A20L20P</text>
</g>
<g font-size="2.3">
<text x="40.1" y="183.8" transform="rotate(-90 40.1 183.8)">20</text>
<text x="42.7" y="183.8" transform="rotate(-90 42.7 183.8)">19</text>
<text x="45.2" y="183.8" transform="rotate(-90 45.2 183.8)">18</text>
<text x="47.8" y="183.8" transform="rotate(-90 47.8 183.8)">17</text>
<text x="50.3" y="183.8" transform="rotate(-90 50.3 183.8)">16</text>
<text x="52.8" y="183.8" transform="rotate(-90 52.8 183.8)">15</text>
<text x="55.4" y="183.8" transform="rotate(-90 55.4 183.8)">14</text>
<text x="57.9" y="183.8" transform="rotate(-90 57.9 183.8)">13</text>
<text x="60.5" y="183.8" transform="rotate(-90 60.5 183.8)">12</text>
<text x="63" y="183.8" transform="rotate(-90 63 183.8)">11</text>
<text x="65.5" y="183.8" transform="rotate(-90 65.5 183.8)">10</text>
<text x="68.1" y="183.8" transform="rotate(-90 68.1 183.8)">9</text>
<text x="70.6" y="183.8" transform="rotate(-90 70.6 183.8)">8</text>
<text x="73.2" y="183.8" transform="rotate(-90 73.2 183.8)">7</text>
<text x="75.7" y="183.8" transform="rotate(-90 75.7 183.8)">6</text>
<text x="78.2" y="183.8" transform="rotate(-90 78.2 183.8)">5</text>
<text x="80.8" y="183.8" transform="rotate(-90 80.8 183.8)">4</text>
<text x="83.3" y="183.8" transform="rotate(-90 83.3 183.8)">3</text>
<text x="85.9" y="183.8" transform="rotate(-90 85.9 183.8)">2</text>
<text x="88.4" y="183.8" transform="rotate(-90 88.4 183.8)">1</text>
<text x="34.8" y="189.5">21</text>
<text x="41.4" y="187.4" transform="rotate(-90 41.4 187.4)">20</text>
<text x="43.9" y="187.4" transform="rotate(-90 43.9 187.4)">19</text>
<text x="46.5" y="187.4" transform="rotate(-90 46.5 187.4)">18</text>
<text x="49" y="187.4" transform="rotate(-90 49 187.4)">17</text>
<text x="51.6" y="187.4" transform="rotate(-90 51.6 187.4)">16</text>
<text x="54.1" y="187.4" transform="rotate(-90 54.1 187.4)">15</text>
<text x="56.6" y="187.4" transform="rotate(-90 56.6 187.4)">14</text>
<text x="59.2" y="187.4" transform="rotate(-90 59.2 187.4)">13</text>
<text x="61.7" y="187.4" transform="rotate(-90 61.7 187.4)">12</text>
<text x="64.3" y="187.4" transform="rotate(-90 64.3 187.4)">11</text>
<text x="66.8" y="187.4" transform="rotate(-90 66.8 187.4)">10</text>
<text x="69.3" y="186.1" transform="rotate(-90 69.3 186.1)">9</text>
<text x="71.9" y="186.1" transform="rotate(-90 71.9 186.1)">8</text>
<text x="74.4" y="186.1" transform="rotate(-90 74.4 186.1)">7</text>
<text x="77" y="186.1" transform="rotate(-90 77 186.1)">6</text>
<text x="79.5" y="186.1" transform="rotate(-90 79.5 186.1)">5</text>
<text x="82" y="186.1" transform="rotate(-90 82 186.1)">4</text>
<text x="84.6" y="186.1" transform="rotate(-90 84.6 186.1)">3</text>
<text x="87.1" y="186.1" transform="rotate(-90 87.1 186.1)">2</text>
<text x="89.7" y="186.1" transform="rotate(-90 89.7 186.1)">1</text>
<text x="90.7" y="189.5">22</text>
</g>
</svg>
